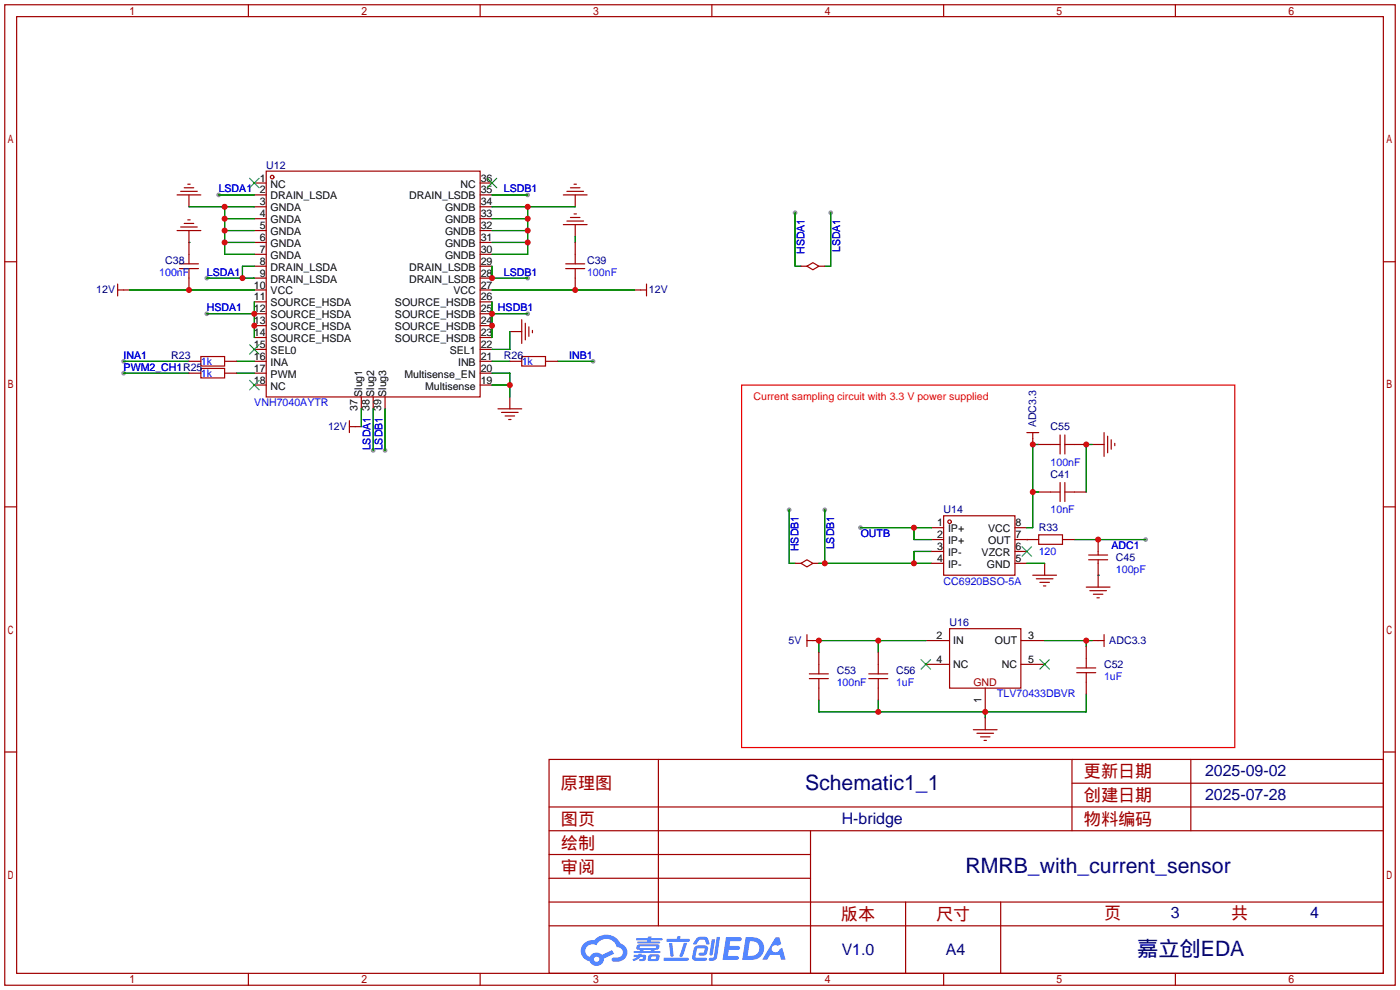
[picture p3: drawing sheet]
<svg xmlns="http://www.w3.org/2000/svg" width="299mm" height="212mm" viewBox="0 0 299 212" stroke-linecap="round" stroke-linejoin="round" font-family="sans-serif">
<g fill="#999">
<circle cx="26.4" cy="79.8" r=".51"/>
<circle cx="26.4" cy="77.2" r=".51"/>
<circle cx="126.7" cy="77.2" r=".51"/>
<circle cx="46.7" cy="41.7" r=".51"/>
<circle cx="44.2" cy="59.4" r=".51"/>
<circle cx="44.2" cy="67.1" r=".51"/>
<circle cx="112.8" cy="67.1" r=".51"/>
<circle cx="112.8" cy="41.7" r=".51"/>
<circle cx="112.8" cy="59.4" r=".51"/>
<circle cx="82.3" cy="96.3" r=".51"/>
<circle cx="79.8" cy="96.3" r=".51"/>
<circle cx="168.7" cy="109" r=".51"/>
<circle cx="176.3" cy="109" r=".51"/>
<circle cx="244.9" cy="115.3" r=".51"/>
<circle cx="183.9" cy="112.8" r=".51"/>
<circle cx="177.5" cy="45.5" r=".51"/>
<circle cx="169.9" cy="45.5" r=".51"/>
</g>
<g fill="none" stroke="#a10000" stroke-width=".25">
<path d="M1 1h297.2v209.6h-297.2zM3.6 3.6h292.1v204.4h-292.1zM53.1 1v2.6M102.6 1v2.6M152.1 1v2.6M201.7 1v2.6M251.2 1v2.6M1 55.9h2.6M295.7 55.9h2.5M1 108.3h2.6M295.7 108.3h2.5M1 160.7h2.6"/>
<path d="M117.3 162.3h178.4v45.7h-178.4zM117.3 177.5h178.4M117.3 172.5h178.4M140.7 162.3v35.6M173.2 177.5v30.5M229.1 162.3v15.2M229.1 167.4h66.6M254.5 162.3v15.2M295.7 160.7h2.5M117.3 182.6h55.9M117.3 197.9h178.4M117.3 192.8h178.4"/>
<path d="M117.3 187.7h55.9M193.5 192.8v15.2M213.9 192.8v15.2M53.1 208v2.6M102.6 208v2.6M152.1 208v2.6M201.7 208v2.6M251.2 208v2.6"/>
</g>
<g fill="#5487ff">
<path d="M155.2 200.3h2.6a.48 .48 0 0 1 .7 .4 .48 .48 0 0 1-.6 .4h-1.8l-.2 1.1h1.9a.43 .43 0 0 1 .4 .4 .43 .43 0 0 1-.5 .4h-1.9l-.2 1.3h1.7a.45 .45 0 0 1 .5 .2 .45 .45 0 0 1-.1 .6h-3.3z"/>
<path d="M165.7 200.3h.9l.4 1.5-.8 .3a.84 .84 0 0 0-1.2 .3 .84 .84 0 0 0 .4 1.1 .84 .84 0 0 0 1.1-.4l.1-.2 .6-.3 .7 2.5h-1l-.2-1h-2.1l-.6 1h-1.1z"/>
<path d="M152.1 200.8h.7l-.5 3.1a.36 .36 0 0 1-.3 .3 .36 .36 0 0 1-.4-.3z"/>
<path d="M153.2 200.2h.7l-.6 4.3a1.13 1.13 0 0 1-1.8 .6l.2-.4h.7l.2-.2z"/>
<path d="M148.9 200.6l.6-.4h1a.77 .77 0 0 1 .9 .5l.3 1-.2 .2h-.5l-.3-.9-.2-.2-1 .1-.7 1-.6-.1-.1-.2z"/>
<path d="M148.4 202.4l.6-.3h1.7a.81 .81 0 0 1 .7 .5 .81 .81 0 0 1-.2 .8 .81 .81 0 0 1-.9 .8h-.7a.32 .32 0 0 1-.3-.3 .32 .32 0 0 1 .4-.3h.7l.2-.9-1.6 .1-.4 1.8 2.2 .1a.32 .32 0 0 1 .3 .4 .32 .32 0 0 1-.4 .2h-2.2l-.5-.3-.1-.5z"/>
<path d="M141.9 204.7h5a.33 .33 0 0 1 .3 .3 .33 .33 0 0 1-.3 .3h-4.9l-.2-.1z"/>
<path d="M146.1 201.5h.8l-.7 2a.98 .98 0 0 1-.7 1.1l-.3-.3z"/>
<path d="M143 201.6h.7l.3 2.5a.34 .34 0 0 1-.3 .4 .34 .34 0 0 1-.4-.3z"/>
<path d="M142.5 200.7h2.1l.3-.6h.6l-.1 .6h1.7a.32 .32 0 0 1 .4 .3 .32 .32 0 0 1-.4 .3h-4.5l-.2-.2z"/>
<path d="M135.5 204.1h.9l.1-.3h.6v.3h.8a.82 .82 0 0 1-.5 1.3h-.8v-.4l.7-.1 .1-.3a.68 .68 0 0 0-1 .4l-1.1 .4-.1-.4 .9-.5h-.7z"/>
<path d="M136 200.5h2.4l.1-.3h.7v.3h2.2l.2 .3-.2 .2h-2.3v.2h1.8l.2 .3-.2 .1h-4.5l-.1-.4h2l.1-.2h-2.3l-.1-.2z"/>
<path d="M159.4 200.3l-.8 4.9h1.7a2.5 2.5 0 0 0 3-2.5 2.5 2.5 0 0 0-3.1-2.4zM160.3 201.1a1.61 1.61 0 0 1 2 1.5 1.61 1.61 0 0 1-1.8 1.7h-.7z"/>
<path d="M136.2 202a.55 .55 0 0 0-.2 .8 .55 .55 0 0 0 .7 .2l.1 .3h-1.3v.3l5.4 .1 .3-.2-.2-.2h-1.2l.2-.3a.7 .7 0 0 0 .8-.3 .7 .7 0 0 0 0-.8l-4.2-.1zM136.8 202.3l3.3-.1 .1 .1-.2 .3h-3.2zM137.5 203h1.7l-.2 .3h-1.4z"/>
<path d="M138.6 204.2a1.05 1.05 0 0 0 0 1.2 2.91 2.91 0 0 0 2.2-.2 .98 .98 0 0 0 0-1.2h-1.6zM139.2 204.5l.9-.1 .1 .4-.2 .2-.8-.1z"/>
<path d="M124.9 201.6a2.23 2.23 0 0 0-.7 2.3 2.23 2.23 0 0 0 1.8 1.6 1.58 1.58 0 0 0 1.8 .9 1.58 1.58 0 0 0 1.3-1.5l2.2-1.1-.5-.7-2.1 1a1.65 1.65 0 0 0-2.7 .4 1.45 1.45 0 0 1-.8-1.9 1.45 1.45 0 0 1 2-.7l.3 .1a2.3 2.3 0 0 1 2.3-1.3 2.3 2.3 0 0 1 2 1.7 1.12 1.12 0 0 1 1.3 1 1.12 1.12 0 0 1-1.1 1.2h-.7a.45 .45 0 0 0-.6 .4 .45 .45 0 0 0 .5 .5 2.21 2.21 0 0 0 2.2-.5 2.21 2.21 0 0 0 .5-2.3 2.13 2.13 0 0 0-1.3-1.1 3.3 3.3 0 0 0-5.6-.7l-1.1 .1zM127 205a.57 .57 0 0 1 1.1 0 .57 .57 0 0 1-1.1 0z"/>
</g>
<g fill="none" stroke="#a10000" stroke-width=".25">
<path d="M40.1 39.4h.5M54.4 39.1h2.5M56.9 36.6h45.7v48.2h-45.7zM102.6 39.1h2.6M122.7 39.4h.5M37.8 41.7h5.1M37.8 49.3h5.1M38.4 57.4h4M38.4 56.4h4M38.6 48.5h3.6M38.6 40.9h3.6M39.4 47.8h2"/>
<path d="M39.4 40.1h2M40.1 47h.5M40.4 41.7v2.5M40.4 49.3v7.1M40.4 57.4v4.6M54.4 41.7h2.5M54.4 44.2h2.5M54.4 46.7h2.5M54.4 49.3h2.5M54.4 51.8h2.5M54.4 54.4h2.5M54.4 56.9h2.5"/>
<path d="M54.4 59.4h2.5M102.6 41.7h2.6M102.6 44.2h2.6M102.6 46.7h2.6M102.6 49.3h2.6M102.6 51.8h2.6M102.6 54.4h2.6M102.6 56.9h2.6M102.6 59.4h2.6M120.4 41.7h5.1M120.4 48h5.1M120.9 57.4h4.1"/>
<path d="M120.9 56.4h4.1M121.2 47.2h3.5M121.2 40.9h3.5M121.9 46.5h2.1M121.9 40.1h2.1M122.7 45.7h.5M122.9 41.7v2.5M122.9 48v2.5M122.9 51.8v4.6M122.9 57.4v4.6M171.2 56.9h1.3M172.5 56.9l1.2-.8 1.3 .8-1.3 .8z"/>
<path d="M175 56.9h1.3M25.1 62h2.6M25.1 60.7v2.5M40.4 77.2h2.5M40.4 79.8h2.5M42.9 76.2h5.1v2h-5.1zM42.9 78.7h5.1v2.1h-5.1zM48 77.2h2.5M48 79.8h2.5M54.4 62h2.5M54.4 64.5h2.5M54.4 67.1h2.5"/>
<path d="M54.4 69.6h2.5M54.4 72.1h2.5M54.4 74.7h2.5M54.4 77.2h2.5M54.4 79.8h2.5M102.6 62h2.6M102.6 64.5h2.6M102.6 67.1h2.6M102.6 69.6h2.6M102.6 72.1h2.6M102.6 74.7h2.6M102.6 77.2h2.6"/>
<path d="M102.6 79.8h2.6M109 77.2h2.5M109 70.9h2.5M111.5 76.2h5.1v2h-5.1zM111.5 68.3v5.1M112.3 69.1v3.5M113 69.8v2.1M113.8 70.6v.5M116.6 77.2h2.5M135.6 62h2.6M138.2 60.7v2.5M54.4 82.3h2.5"/>
<path d="M74.7 91.2h2.5M74.7 89.9v2.6M77.2 84.8v2.6M79.8 84.8v2.6M82.3 84.8v2.6M102.6 82.3h2.6M106.4 87.4h5.1M107.2 88.1h3.5M107.9 88.9h2.1M108.7 89.7h.5M109 84.8v2.6M219.5 92.5h2.5"/>
<path d="M220.7 92.5v2.5M222 95h4.6M226.6 93v4M227.6 93v4M227.6 95h4.6M233.4 95h2.6M236 92.5v5M236.7 93.2v3.6M237.5 94v2M238.3 94.7v.5M199.1 112.8h2.6M199.1 115.3h2.6"/>
<path d="M199.1 117.9h2.6M201.7 110.2h15.2v12.7h-15.2zM216.9 112.8h2.6M216.9 115.3h5.1M216.9 117.9h2.6M222 114.3h5.1v2h-5.1zM222 105.2h4.6M226.6 103.1v4.1M227.1 115.3h2.5M227.6 105.2h4.6M227.6 103.1v4.1M232.7 119.6h4"/>
<path d="M232.7 118.6h4M234.7 115.3v3.3M234.7 119.6v5.9M169.9 120.4h1.3M171.2 120.4l1.3-.8 1.2 .8-1.2 .8zM172.5 136.9h2.5M172.5 135.6v2.6M173.7 120.4h1.3M175 139.4v4.6M187.7 139.4v4.6M197.9 136.9h5M199.1 120.4h2.6"/>
<path d="M202.9 134.4h15.3v12.7h-15.3zM216.9 120.4h2.6M218.2 136.9h5.1M220.7 122.9h5.1M221.5 123.7h3.5M222.2 124.5h2.1M223 125.2h.5M223.3 120.4v2.5M232.2 125.5h5M232.2 138.2v4.5M232.9 126.2h3.6M233.4 136.9h2.6"/>
<path d="M233.7 127h2M234.4 127.8h.5M236 135.6v2.6M173 145h4M173 144h4M175 145v4.6M185.7 145h4M185.7 144h4M187.7 145v4.6M197.9 142h5M208 156h5.1M208.8 156.7h3.5"/>
<path d="M209.5 157.5h2.1M210.3 158.2h.5M210.6 147.1v5M210.6 153.4v2.6M218.2 142h5.1M230.1 143.8h4.1M230.1 142.7h4.1M232.2 143.8v4.5"/>
<circle cx="58.2" cy="37.8" r=".38"/>
<circle cx="202.9" cy="111.5" r=".38"/>
</g>
<g fill="none" stroke="#3c3" stroke-width=".25">
<path d="M53.3 38.1l2.1 2M55.4 38.1l-2.1 2M104.1 38.1l2.1 2M106.2 38.1l-2.1 2M53.3 73.7l2.1 2M55.4 73.7l-2.1 2M53.3 81.3l2.1 2M55.4 81.3l-2.1 2M218.4 116.8l2.1 2.1M220.5 116.8l-2.1 2.1M196.8 141l2.1 2M198.9 141l-2.1 2"/>
<path d="M222.2 141l2.1 2M224.3 141l-2.1 2"/>
</g>
<g fill="none" stroke="#008700" stroke-width=".25">
<path d="M40.4 51.8h.1M40.4 44.2h14M44.2 59.4h10.2M46.7 41.7h7.7M48 44.2v10.2h6.4M48 46.7h6.4M48 49.3h6.4M48 51.8h6.4M54.4 56.9h-2.6v2.5M105.2 44.2h17.7M105.2 46.7h7.6M105.2 49.3h7.6"/>
<path d="M105.2 51.8h7.6M105.2 41.7h7.6M105.2 56.9v2.5h7.6M112.8 44.2v10.2h-7.6M122.9 50.5v1.3M169.9 45.5v11.4h1.3M177.5 45.5v11.4h-1.2M26.4 79.8h14M26.4 77.2h14M27.7 62h26.7M44.2 67.1h10.2M50.5 79.8h3.9"/>
<path d="M50.5 77.2h3.9M54.4 64.5v7.6M105.2 62h30.4M105.2 79.8h3.8v5M105.2 77.2h3.8M105.2 67.1h7.6M105.2 64.5v7.6M109 70.9v3.8h-3.8M119.1 77.2h7.6M77.2 87.4v3.8M79.8 87.4v8.9M82.3 87.4v8.9"/>
<path d="M105.2 82.3h3.8M222 95h-1.3v17.8h-1.2M233.4 95h-1.2v10.2M168.7 109v11.4h1.2M176.3 109v11.4M183.9 112.8h15.2M195.3 112.8v2.5h3.8M199.1 117.9h-3.8v2.5M219.5 115.3h.1M220.7 105.2h1.3M229.6 115.3h15.3M175 120.4h24.1"/>
<path d="M187.7 136.9v2.5M197.9 136.9h-22.9v2.5M219.5 120.4h3.8M223.3 136.9h10.1M232.2 136.9v1.3M234.7 122.9h.1M187.7 149.6v2.5M210.6 152.1v1.3M232.2 148.3v3.8h-57.2v-2.5"/>
</g>
<path d="M158.5 82.3h105.4v77.5h-105.4z" fill="none" stroke="#f00" stroke-width=".25"/>
<g fill="#c00">
<circle cx="40.4" cy="62" r=".63"/>
<circle cx="122.9" cy="62" r=".63"/>
<circle cx="48" cy="44.2" r=".63"/>
<circle cx="48" cy="46.7" r=".63"/>
<circle cx="48" cy="49.3" r=".63"/>
<circle cx="48" cy="51.8" r=".63"/>
<circle cx="112.8" cy="44.2" r=".63"/>
<circle cx="112.8" cy="46.7" r=".63"/>
<circle cx="112.8" cy="49.3" r=".63"/>
<circle cx="112.8" cy="51.8" r=".63"/>
<circle cx="51.8" cy="59.4" r=".63"/>
<circle cx="54.4" cy="67.1" r=".63"/>
<circle cx="54.4" cy="69.6" r=".63"/>
<circle cx="105.2" cy="67.1" r=".63"/>
<circle cx="105.2" cy="69.6" r=".63"/>
<circle cx="105.2" cy="59.4" r=".63"/>
<circle cx="109" cy="82.3" r=".63"/>
<circle cx="176.3" cy="120.4" r=".63"/>
<circle cx="195.3" cy="120.4" r=".63"/>
<circle cx="234.7" cy="115.3" r=".63"/>
<circle cx="220.7" cy="95" r=".63"/>
<circle cx="220.7" cy="105.2" r=".63"/>
<circle cx="195.3" cy="112.8" r=".63"/>
<circle cx="210.6" cy="152.1" r=".63"/>
<circle cx="187.7" cy="152.1" r=".63"/>
<circle cx="232.2" cy="136.9" r=".63"/>
<circle cx="187.7" cy="136.9" r=".63"/>
<circle cx="175" cy="136.9" r=".63"/>
<circle cx="232.2" cy="95" r=".63"/>
</g>
<g font-size="4.5" fill="#000080">
<text x="172.1" y="168.8">Schematic1_1</text>
<text x="206.3" y="186.6">RMRB_with_current_sensor</text>
<text x="243" y="204.4">嘉立创EDA</text>
</g>
<g font-size="3.7" fill="#a00000">
<text x="231.6" y="166.2">更新日期</text>
<text x="119.9" y="168.7">原理图</text>
<text x="231.6" y="171.2">创建日期</text>
<text x="119.9" y="176.3">图页</text>
<text x="231.6" y="176.3">物料编码</text>
<text x="119.9" y="181.4">绘制</text>
<text x="119.9" y="186.5">审阅</text>
<text x="179.7" y="196.6">版本</text>
<text x="200" y="196.6">尺寸</text>
<text x="236" y="196.4">页</text>
<text x="263.1" y="196.4">共</text>
</g>
<g font-size="3.4" fill="#000080">
<text x="257.6" y="165.9">2025-09-02</text>
<text x="257.6" y="171">2025-07-28</text>
<text x="179.9" y="176.1">H-bridge</text>
<text x="250.3" y="196.2">3</text>
<text x="280" y="196.2">4</text>
<text x="179.9" y="204">V1.0</text>
<text x="202.1" y="204">A4</text>
</g>
<g font-size="2.3" fill="#00f">
<text x="46.7" y="41.1">LSDA1</text>
<text x="107.7" y="41.1">LSDB1</text>
<text x="179.5" y="53.9" transform="rotate(-90 179.5 53.9)">LSDA1</text>
<text x="34" y="58.9">100nF</text>
<text x="44.2" y="58.9">LSDA1</text>
<text x="107.7" y="58.9">LSDB1</text>
<text x="125.5" y="58.9">100nF</text>
<text x="171.9" y="54.3" transform="rotate(-90 171.9 54.3)">HSDA1</text>
<text x="44.2" y="66.5">HSDA1</text>
<text x="106.4" y="66.5">HSDB1</text>
<text x="26.4" y="76.7">INA1</text>
<text x="42.9" y="77.9">1k</text>
<text x="111.5" y="77.9">1k</text>
<text x="121.7" y="76.7">INB1</text>
<text x="26.4" y="79.2">PWM2_CH1R25</text>
<text x="42.9" y="80.5">1k</text>
<text x="54.4" y="86.8">VNH7040AYTR</text>
<text x="79.2" y="96.3" transform="rotate(-90 79.2 96.3)">LSDA1</text>
<text x="81.8" y="96.3" transform="rotate(-90 81.8 96.3)">LSDB1</text>
<text x="224.5" y="99.5">100nF</text>
<text x="224.5" y="109.7">10nF</text>
<text x="170.7" y="117.8" transform="rotate(-90 170.7 117.8)">HSDB1</text>
<text x="178.3" y="117.4" transform="rotate(-90 178.3 117.4)">LSDB1</text>
<text x="183.9" y="114.8">OUTB</text>
<text x="222" y="118.6">120</text>
<text x="237.5" y="117.3">ADC1</text>
<text x="201.7" y="124.9">CC6920BSO-5A</text>
<text x="238.5" y="122.4">100pF</text>
<text x="178.8" y="146.5">100nF</text>
<text x="191.5" y="146.5">1uF</text>
<text x="213.1" y="149.1">TLV70433DBVR</text>
<text x="236" y="145.3">1uF</text>
</g>
<g font-size="2.3">
<text x="55.5" y="38.8">1</text>
<text x="55.5" y="41.3">2</text>
<text x="57.8" y="40.1">NC</text>
<text x="98.4" y="40.1">NC</text>
<text x="102.7" y="41.3">35</text>
<text x="102.7" y="38.8">36</text>
<text x="55.5" y="43.9">3</text>
<text x="55.5" y="46.4">4</text>
<text x="57.8" y="42.6">DRAIN_LSDA</text>
<text x="57.8" y="45.2">GNDA</text>
<text x="57.8" y="47.7">GNDA</text>
<text x="87.4" y="42.6">DRAIN_LSDB</text>
<text x="95.1" y="47.7">GNDB</text>
<text x="95.1" y="45.2">GNDB</text>
<text x="102.7" y="46.4">33</text>
<text x="102.7" y="43.9">34</text>
<text x="55.5" y="49">5</text>
<text x="55.5" y="51.5">6</text>
<text x="57.8" y="50.2">GNDA</text>
<text x="57.8" y="52.8">GNDA</text>
<text x="95.1" y="52.8">GNDB</text>
<text x="95.1" y="50.2">GNDB</text>
<text x="102.7" y="51.5">31</text>
<text x="102.7" y="49">32</text>
<text x="55.5" y="54">7</text>
<text x="55.5" y="56.6">8</text>
<text x="55.5" y="59.1">9</text>
<text x="57.8" y="55.3">GNDA</text>
<text x="57.8" y="57.9">DRAIN_LSDA</text>
<text x="87.4" y="57.9">DRAIN_LSDB</text>
<text x="95.1" y="55.3">GNDB</text>
<text x="102.7" y="59.1">28</text>
<text x="102.7" y="56.6">29</text>
<text x="102.7" y="54">30</text>
<text x="54.2" y="61.7">10</text>
<text x="54.2" y="64.2">11</text>
<text x="57.8" y="60.4">DRAIN_LSDA</text>
<text x="57.8" y="62.9">VCC</text>
<text x="57.8" y="65.5">SOURCE_HSDA</text>
<text x="84.4" y="65.5">SOURCE_HSDB</text>
<text x="87.4" y="60.4">DRAIN_LSDB</text>
<text x="96.9" y="62.9">VCC</text>
<text x="102.7" y="64.2">26</text>
<text x="102.7" y="61.7">27</text>
<text x="54.2" y="66.7">12</text>
<text x="54.2" y="69.3">13</text>
<text x="54.2" y="71.8">14</text>
<text x="57.8" y="68">SOURCE_HSDA</text>
<text x="57.8" y="70.6">SOURCE_HSDA</text>
<text x="84.4" y="70.6">SOURCE_HSDB</text>
<text x="84.4" y="68">SOURCE_HSDB</text>
<text x="102.7" y="71.8">23</text>
<text x="102.7" y="69.3">24</text>
<text x="102.7" y="66.7">25</text>
<text x="54.2" y="74.4">15</text>
<text x="54.2" y="76.9">16</text>
<text x="57.8" y="73.1">SOURCE_HSDA</text>
<text x="57.8" y="75.6">SEL0</text>
<text x="84.4" y="73.1">SOURCE_HSDB</text>
<text x="96.1" y="75.6">SEL1</text>
<text x="102.7" y="76.9">21</text>
<text x="102.7" y="74.4">22</text>
<text x="54.2" y="79.4">17</text>
<text x="54.2" y="82">18</text>
<text x="57.8" y="78.2">INA</text>
<text x="57.8" y="80.7">PWM</text>
<text x="57.8" y="83.3">NC</text>
<text x="86.4" y="80.7">Multisense_EN</text>
<text x="90.8" y="83.3">Multisense</text>
<text x="97.9" y="78.2">INB</text>
<text x="102.7" y="82">19</text>
<text x="102.7" y="79.4">20</text>
<text x="76.4" y="87.8" transform="rotate(-90 76.4 87.8)">37</text>
<text x="77.4" y="84.8" transform="rotate(-90 77.4 84.8)">Slug1</text>
<text x="79" y="87.8" transform="rotate(-90 79 87.8)">38</text>
<text x="80" y="84.8" transform="rotate(-90 80 84.8)">Slug2</text>
<text x="81.5" y="87.8" transform="rotate(-90 81.5 87.8)">39</text>
<text x="82.5" y="84.8" transform="rotate(-90 82.5 84.8)">Slug3</text>
<text x="200.3" y="112.5">1</text>
<text x="202.6" y="113.7">IP+</text>
<text x="211.2" y="113.7">VCC</text>
<text x="217" y="112.5">8</text>
<text x="200.3" y="115">2</text>
<text x="200.3" y="117.5">3</text>
<text x="202.6" y="116.3">IP+</text>
<text x="202.6" y="118.8">IP-</text>
<text x="209.8" y="118.8">VZCR</text>
<text x="211.2" y="116.3">OUT</text>
<text x="217" y="117.5">6</text>
<text x="217" y="115">7</text>
<text x="200.3" y="120.1">4</text>
<text x="202.6" y="121.4">IP-</text>
<text x="210.9" y="121.4">GND</text>
<text x="217" y="120.1">5</text>
<text x="200.2" y="136.6">2</text>
<text x="203.7" y="137.6">IN</text>
<text x="212.6" y="137.6">OUT</text>
<text x="219.7" y="136.6">3</text>
<text x="200.2" y="141.7">4</text>
<text x="203.7" y="142.7">NC</text>
<text x="214.2" y="142.7">NC</text>
<text x="219.7" y="141.7">5</text>
<text x="209.8" y="150.3" transform="rotate(-90 209.8 150.3)">1</text>
</g>
<g font-size="2.3" fill="#000080">
<text x="56.9" y="36">U12</text>
<text x="35.3" y="56.4">C38</text>
<text x="125.5" y="56.4">C39</text>
<text x="20.6" y="62.7">12V</text>
<text x="138.7" y="62.7">12V</text>
<text x="36.6" y="76.7">R23</text>
<text x="107.7" y="76.7">R26</text>
<text x="70.1" y="91.9">12V</text>
<text x="221.5" y="91.3" transform="rotate(-90 221.5 91.3)">ADC3.3</text>
<text x="224.5" y="91.9">C55</text>
<text x="224.5" y="102.1">C41</text>
<text x="201.7" y="109.7">U14</text>
<text x="222" y="113.5">R33</text>
<text x="238.5" y="119.9">C45</text>
<text x="168.5" y="137.6">5V</text>
<text x="202.9" y="133.8">U16</text>
<text x="237.1" y="137.6">ADC3.3</text>
<text x="178.8" y="144">C53</text>
<text x="191.5" y="144">C56</text>
<text x="236" y="142.7">C52</text>
</g>
<text font-size="2.3" fill="#f00" x="161" y="85.6">Current sampling circuit with 3.3 V power supplied</text>
<text font-size="2.3" fill="#a00000" x="208" y="146.5">GND</text>
</svg>
